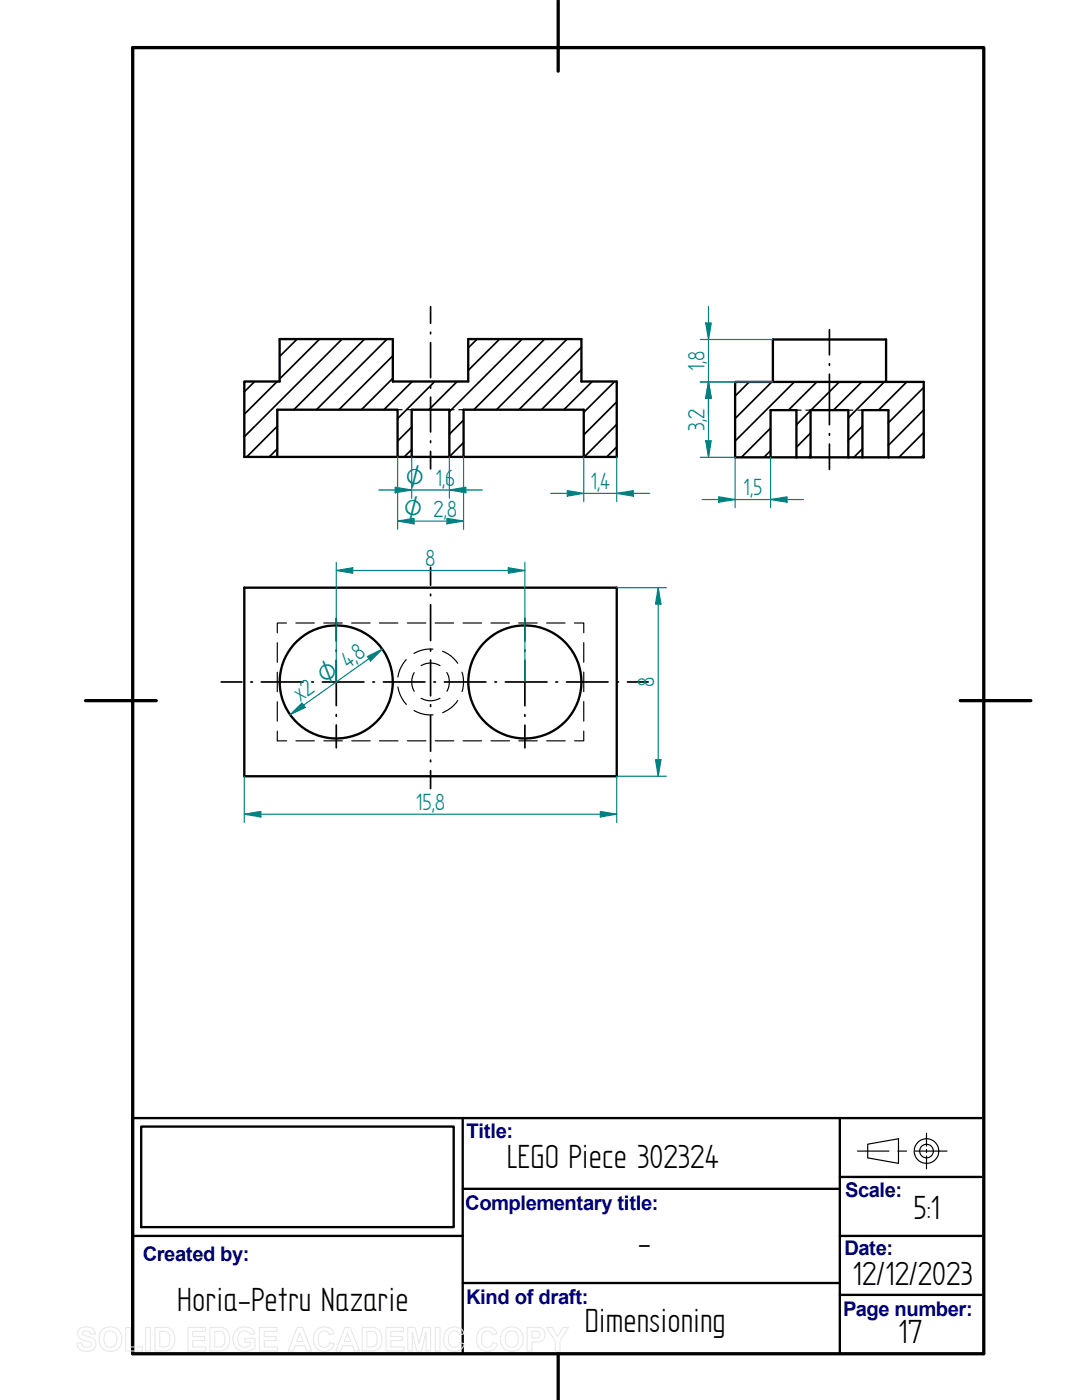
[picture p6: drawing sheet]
<svg xmlns="http://www.w3.org/2000/svg" width="216mm" height="279mm" viewBox="0 0 216 279" stroke-linecap="round" stroke-linejoin="round" font-family="sans-serif">
<path d="M26.5 9.5h169.8v260.7h-169.8zM111.4 .1v14.1M17.1 139.8h14.1M191.6 139.8h14.1M111.4 270.2v9.2" fill="none" stroke="#000" stroke-width=".66"/>
<g fill="none" stroke="#000" stroke-width=".47">
<path d="M55.8 67.7h22.6v8.4h15v-8.4h22.6v8.4h7.1v15.1h-74.4v-15.1h7.1zM146.7 76.2h37.6v15.1h-37.6zM154.2 76.2v-8.4h22.6v8.4M55.3 91.2v-9.4h24v9.4M89.7 91.2v-9.4h-7.6v9.4M92.5 91.2v-9.4h24v9.4M153.8 91.3v-9.4h5.1v9.4M161.7 91.3v-9.4h7.6v9.4M172.1 91.3v-9.4h5.2v9.4M48.7 117.3h74.4v37.6h-74.4zM28.2 224.8h62.3v20.1h-62.3zM92.3 223.1v47.1"/>
<path d="M92.3 237.3h75.3M167.6 223.1v47.1M167.6 234.9h28.2M195.8 223.1h-169.3v47.1M26.5 246.7h65.8M92.3 256.1h75.3M167.6 258.4h28.2M167.6 246.7h28.2"/>
<circle cx="67.1" cy="136.1" r="11.3"/>
<circle cx="104.7" cy="136.1" r="11.3"/>
</g>
<g fill="none" stroke="#000" stroke-width=".23">
<path d="M79.3 81.8h.9M81.2 81.8h.9M89.7 81.8h.9M91.5 81.8h1M158.9 81.9h1M160.8 81.9h.9M169.3 81.9h.9M171.2 81.9h.9M55.3 128.3v3.9M55.3 134.2v3.8M57.2 124.3h-1.9v2M59 124.3h3.7"/>
<path d="M64.6 124.3h3.7M70.2 124.3h3.7M75.7 124.3h3.7M79.4 137.1v.1a6.5 6.5 0 0 0 1.7 3.4M81 131.6a6.8 6.8 0 0 0-1.6 3.5M81.3 124.3h3.7M82.7 134.2a3.7 3.7 0 0 0 0 3.8M84 132.8a3.7 3.7 0 0 1 3.8 0M84 139.4a3.8 3.8 0 0 0 3.8 0M86.4 129.5a6.4 6.4 0 0 0-3.8 .9M86.8 124.3h3.7M88.3 130l.3 .1a6.2 6.2 0 0 1 2.7 2.3"/>
<path d="M89.2 134.2a3.8 3.8 0 0 1 0 3.8M91.3 139.8a6.4 6.4 0 0 1-3 2.4M92.2 134.2a6.2 6.2 0 0 1 0 3.8M92.4 124.3h3.7M98 124.3h3.6M103.5 124.3h3.7M109.1 124.3h3.7M114.6 124.3h1.9v2M116.5 128.2v4M116.5 134.1v3.9M55.3 140v3.9M55.3 145.9v1.9h1.9"/>
<path d="M59.1 147.8h3.6M64.6 147.8h3.7M70.2 147.8h3.7M75.7 147.8h3.7M81.3 147.8h3.7M82.6 141.8l.2 .1a6.6 6.6 0 0 0 3.6 .8M86.8 147.8h3.8M92.4 147.8h3.7M98 147.8h3.7M103.5 147.8h3.7M109.1 147.8h3.7M116.5 145.9v1.9h-1.8"/>
<path d="M116.5 140v3.9M171.1 229.7h6.3M173.1 228.3l6.2-1v4.9l-6.2-1.1zM179.2 229.7h1.7M182.6 229.7h6.4M184.9 226.2v2.5M184.9 229.4v.6M184.9 230.7v2.6"/>
<circle cx="184.9" cy="229.7" r="2.46"/>
<circle cx="184.9" cy="229.7" r="1.37"/>
</g>
<g fill="none" stroke="#000" stroke-width=".34">
<path d="M50.8 76.1l-2.1 2.1M55.3 76.1l-6.6 6.6M59.3 67.7l-3.5 3.4M63.8 67.7l-8 7.9M68.3 67.7l-19.6 19.5M72.7 67.7l-14.1 14.1M77.2 67.7l-14.1 14.1M78.4 71l-10.8 10.8M78.4 75.5l-6.3 6.3M82.3 76.1l-5.7 5.7M85.9 61.2v3.3M85.9 66.3v.3"/>
<path d="M85.9 68.4v7M85.9 77.1v.4M85.9 79.2v7M86.7 76.1l-7.4 7.4M91.2 76.1l-5.6 5.7M95.2 67.7l-1.8 1.7M99.7 67.7l-6.3 6.2M104.2 67.7l-14.5 14.5M108.7 67.7l-14.1 14.1M113.2 67.7l-14.1 14.1M116 69.3l-12.5 12.5M116 73.8l-8 8"/>
<path d="M118.2 76.1l-5.7 5.7M122.7 76.1l-6.2 6.2M149.5 76.2l-2.8 2.8M154 76.2l-7.3 7.3M158.5 76.2l-11.8 11.8M163 76.2l-5.7 5.7M165.5 65.8v5M165.5 72.6v.3M165.5 74.7v10.1M167.5 76.2l-5.7 5.7M172 76.2l-5.7 5.7M176.4 76.2l-7.1 7.2"/>
<path d="M180.9 76.2l-5.6 5.7M184.3 77.3l-7 7.1M55.3 85.1l-6.1 6.1M55.3 89.6l-1.6 1.6M82.1 85.2l-2.8 2.8M82.1 89.7l-1.4 1.5M85.9 88v.3M85.9 90.1v3.5M92.5 83.8l-2.8 2.9M92.5 88.3l-2.8 2.8M123.1 84.7l-6.5 6.5M123.1 89.2l-2 2"/>
<path d="M123.1 80.2l-6.6 6.6M153.8 85.4l-5.9 5.9M153.8 89.9l-1.4 1.4M161.7 81.9l-2.8 2.9M161.7 86.4l-2.8 2.9M161.7 90.9l-.3 .4M165.5 86.5v.4M165.5 88.6v5.1M172.1 85.1l-2.8 2.8M172.1 89.6l-1.7 1.7M184.3 81.8l-7 7.1M184.3 86.3l-4.9 5"/>
<path d="M184.3 90.8l-.4 .5M85.9 113.2v3.6M85.9 118.6v.3M44.1 136.1h4.2M50 136.1h.4M52.1 136.1h8.4M62.2 136.1h.3M64.3 136.1h8.3M67.1 123.4v4.5M67.1 129.7v.3M67.1 131.8v9M74.4 136.1h.3"/>
<path d="M76.5 136.1h8.3M85.9 120.7v7.1M85.9 129.6v.3M85.9 131.7v7.2M86.6 136.1h.3M88.7 136.1h8.3M98.7 136.1h.4M100.8 136.1h8.4M104.7 123.4v4.5M104.7 129.7v.3M104.7 131.8v9M110.9 136.1h.4"/>
<path d="M113 136.1h8.3M123.1 136.1h.3M125.2 136.1h4.1M67.1 142.6v.3M67.1 144.7v4.5M85.9 140.7v.3M85.9 142.7v7.2M85.9 151.7v.3M85.9 153.8v3.6M104.7 142.6v.4M104.7 144.7v4.5"/>
</g>
<path d="M76.3 129.6l-18.4 13M57.9 142.6l2.4-2.3 .6 .9z" fill="none" stroke="#008080" stroke-width=".23"/>
<path d="M57.9 142.6l2.4-2.3 .6 .9z" fill="#008080"/>
<path d="M73.3 131l3-1.4-2.4 2.3z" fill="none" stroke="#008080" stroke-width=".23"/>
<path d="M73.3 131l3-1.4-2.4 2.3z" fill="#008080"/>
<path d="M123.1 117.3h9.9M123.1 154.9h9.9M130.8 151.6h1.1l-.6 3.3z" fill="none" stroke="#008080" stroke-width=".23"/>
<path d="M130.8 151.6h1.1l-.6 3.3z" fill="#008080"/>
<path d="M131.3 117.3l.6 3.3h-1.1z" fill="none" stroke="#008080" stroke-width=".23"/>
<path d="M131.3 117.3l.6 3.3h-1.1z" fill="#008080"/>
<path d="M139.7 76.2h7M141.4 76.2l.5 3.3h-1.1zM139.7 91.3h7M131.3 117.3v37.6" fill="none" stroke="#008080" stroke-width=".23"/>
<path d="M141.4 76.2l.5 3.3h-1.1z" fill="#008080"/>
<path d="M140.8 88h1.1l-.5 3.3z" fill="none" stroke="#008080" stroke-width=".23"/>
<path d="M140.8 88h1.1l-.5 3.3z" fill="#008080"/>
<path d="M139.7 67.8h14.5M139.7 76.2h14.5M140.8 64.5h1.1l-.5 3.3zM141.4 76.2v15.1" fill="none" stroke="#008080" stroke-width=".23"/>
<path d="M140.8 64.5h1.1l-.5 3.3z" fill="#008080"/>
<path d="M141.4 76.2l.5 3.3h-1.1z" fill="none" stroke="#008080" stroke-width=".23"/>
<path d="M141.4 76.2l.5 3.3h-1.1z" fill="#008080"/>
<path d="M141.4 61.2v21.6M146.7 91.3v10M153.8 91.3v10M153.8 99.7l3.2-.6v1.1z" fill="none" stroke="#008080" stroke-width=".23"/>
<path d="M153.8 99.7l3.2-.6v1.1z" fill="#008080"/>
<path d="M143.4 99.1l3.3 .6-3.3 .5z" fill="none" stroke="#008080" stroke-width=".23"/>
<path d="M143.4 99.1l3.3 .6-3.3 .5z" fill="#008080"/>
<path d="M78.8 97.2l3.3 .6-3.3 .5zM82.1 91.2v8.2M89.7 91.2v8.2M140.1 99.7h20.2" fill="none" stroke="#008080" stroke-width=".23"/>
<path d="M78.8 97.2l3.3 .6-3.3 .5z" fill="#008080"/>
<path d="M89.7 97.8l3.3-.6v1.1z" fill="none" stroke="#008080" stroke-width=".23"/>
<path d="M89.7 97.8l3.3-.6v1.1z" fill="#008080"/>
<path d="M75.6 97.8h20.7M48.7 154.9v9.2M123.1 154.9v9.2M48.7 162.5l3.3-.6v1.1z" fill="none" stroke="#008080" stroke-width=".23"/>
<path d="M48.7 162.5l3.3-.6v1.1z" fill="#008080"/>
<path d="M119.8 161.9l3.3 .6-3.3 .5z" fill="none" stroke="#008080" stroke-width=".23"/>
<path d="M119.8 161.9l3.3 .6-3.3 .5z" fill="#008080"/>
<path d="M113.2 97.9l3.3 .6-3.3 .5zM116.5 91.2v8.9M123.1 91.2v8.9M48.7 162.5h74.4" fill="none" stroke="#008080" stroke-width=".23"/>
<path d="M113.2 97.9l3.3 .6-3.3 .5z" fill="#008080"/>
<path d="M123.1 98.5l3.3-.6v1.1z" fill="none" stroke="#008080" stroke-width=".23"/>
<path d="M123.1 98.5l3.3-.6v1.1z" fill="#008080"/>
<path d="M109.9 98.5h19.7M67.1 112.2v23.9M101.4 113.3l3.3 .6-3.3 .5zM104.7 112.2v23.9" fill="none" stroke="#008080" stroke-width=".23"/>
<path d="M101.4 113.3l3.3 .6-3.3 .5z" fill="#008080"/>
<path d="M67.1 113.9l3.3-.6v1.1z" fill="none" stroke="#008080" stroke-width=".23"/>
<path d="M67.1 113.9l3.3-.6v1.1z" fill="#008080"/>
<path d="M79.3 91.2v14.4M92.5 91.2v14.4M67.1 113.9h37.6M79.3 104l3.3-.6v1.1z" fill="none" stroke="#008080" stroke-width=".23"/>
<path d="M79.3 104l3.3-.6v1.1z" fill="#008080"/>
<path d="M89.2 103.4l3.3 .6-3.3 .5z" fill="none" stroke="#008080" stroke-width=".23"/>
<path d="M89.2 103.4l3.3 .6-3.3 .5z" fill="#008080"/>
<path d="M79.3 104h13.2" fill="none" stroke="#008080" stroke-width=".23"/>
<g fill="none" stroke="#e6e6e6" stroke-width=".2">
<path d="M15.8 265.3a2.19 2.19 0 0 1 3.1 .4l.1 .6h-.9a.91 .91 0 0 0-.8-.7 .91 .91 0 0 0-.9 .5 1.27 1.27 0 0 0 1.3 .7 1.5 1.5 0 0 1 1.4 1.7 1.5 1.5 0 0 1-1.8 1.2 1.72 1.72 0 0 1-2-1.6l.9-.1a1.02 1.02 0 0 0 .9 .9 1.02 1.02 0 0 0 1.1-.7l-.1-.2-.3-.2a2.43 2.43 0 0 1-2.3-1.4l.1-.7zM20.4 265.4a2.37 2.37 0 0 1 3-.2 2.37 2.37 0 0 1 .8 2.9 2.31 2.31 0 0 1-2.9 1.5 2.31 2.31 0 0 1-1.5-3l.2-.5zM21.1 266a1.32 1.32 0 0 1 1.6-.2 1.32 1.32 0 0 1 .6 1.4 1.33 1.33 0 0 1-1.3 1.7 1.33 1.33 0 0 1-1.3-1.6l.1-.8zM25.1 264.9h.9v3.9h2.4v.8h-3.3zM29.1 264.9h.9v4.7h-.9zM29.1 269.6h.1M30.9 264.9h1.8a2.11 2.11 0 0 1 2.2 2.7 1.95 1.95 0 0 1-2.2 2h-1.8zM31.9 265.7a1.67 1.67 0 0 1 1.8 .5 2.32 2.32 0 0 1-.3 2.5l-1.5 .1zM37.5 264.9h3.5v.8h-2.5v1h2.3v.8h-2.3v1.3h2.6v.8h-3.6zM41.9 264.9h1.7a2.11 2.11 0 0 1 2.2 2.7 1.95 1.95 0 0 1-2.1 2h-1.8zM42.8 265.7a1.67 1.67 0 0 1 1.9 .5 2.32 2.32 0 0 1-.4 2.5l-1.5 .1zM47.2 265.4a2.4 2.4 0 0 1 3.5 .5l.1 .3-.9 .2a1.29 1.29 0 0 0-1.6-.7 1.29 1.29 0 0 0-.8 1.5 1.46 1.46 0 0 0 .7 1.6 1.46 1.46 0 0 0 1.7-.3v-.6h-1.1v-.8h2.1v1.9a2.55 2.55 0 0 1-3 .5 2.55 2.55 0 0 1-1.4-2.6l.1-.7z"/>
<path d="M51.8 264.9h3.5v.8h-2.6v1h2.4v.8h-2.4v1.3h2.7v.8h-3.6zM59.3 264.9h1l1.9 4.7h-1l-.4-1.1h-1.9l-.4 1.1h-1zM59.8 266l.7 1.7h-1.3zM63.1 265.5a2.11 2.11 0 0 1 3.6 .7l-1 .2a1.11 1.11 0 0 0-1.3-.8 1.11 1.11 0 0 0-.9 1.2 1.51 1.51 0 0 0 1.2 2.1l.7-.3 .4-.7 .9 .3a2.13 2.13 0 0 1-2.5 1.5 2.13 2.13 0 0 1-1.7-2.4l.3-1.2zM68.8 264.9h1.1l1.8 4.7h-1l-.4-1.1h-1.9l-.4 1.1h-1zM69.3 266l.7 1.7h-1.3zM72.3 264.9h1.7a2.11 2.11 0 0 1 2.2 2.7 1.95 1.95 0 0 1-2.2 2h-1.7zM73.2 265.7a1.67 1.67 0 0 1 1.9 .5 2.32 2.32 0 0 1-.4 2.5l-1.5 .1zM77 264.9h3.5v.8h-2.5v1h2.3v.8h-2.3v1.3h2.6v.8h-3.6zM81.4 264.9h1.4l.8 3.2 .9-3.2h1.4v4.7h-.9v-3.7l-.9 3.7h-.9l-.9-3.7v3.7h-.9zM86.8 264.9h1v4.7h-1zM86.8 269.6h.1"/>
<path d="M89.1 265.5a2.11 2.11 0 0 1 3.5 .7l-.9 .2a1.11 1.11 0 0 0-1.3-.8 1.11 1.11 0 0 0-.9 1.2 1.51 1.51 0 0 0 1.2 2.1l.6-.3 .5-.7 .9 .3a2.13 2.13 0 0 1-2.5 1.5 2.13 2.13 0 0 1-1.7-2.4l.2-1.2zM95.7 265.5a2.11 2.11 0 0 1 3.5 .7l-.9 .2a1.11 1.11 0 0 0-1.3-.8 1.11 1.11 0 0 0-.9 1.2 1.51 1.51 0 0 0 1.2 2.1l.6-.3 .4-.7 1 .3a2.13 2.13 0 0 1-2.5 1.5 2.13 2.13 0 0 1-1.7-2.4l.2-1.2zM100.5 265.4a2.37 2.37 0 0 1 3-.2 2.37 2.37 0 0 1 .8 2.9 2.31 2.31 0 0 1-2.9 1.5 2.31 2.31 0 0 1-1.5-3l.2-.5zM101.2 266a1.32 1.32 0 0 1 1.6-.2 1.32 1.32 0 0 1 .6 1.4 1.33 1.33 0 0 1-1.3 1.7 1.33 1.33 0 0 1-1.3-1.6l.1-.8zM105.2 264.9h1.5a1.56 1.56 0 0 1 2.1 1.7 1.59 1.59 0 0 1-2.1 1.2h-.6v1.8h-.9zM106.1 265.7a1.46 1.46 0 0 1 1.6 .4 .78 .78 0 0 1-.2 .8 .78 .78 0 0 1-.9 .1h-.5zM109.1 264.9h1.1l1.1 1.9 1-1.9h1.2l-1.8 2.7v2h-.9v-2z"/>
</g>
<g font-size="7.6">
<text x="101.1" y="233.2">LEGO Piece 302324</text>
<text x="182.2" y="243.3">5:1</text>
<text x="127.3" y="250.2">-</text>
<text x="170.1" y="256.4">12/12/2023</text>
<text x="35.3" y="261.7">Horia-Petru Nazarie</text>
<text x="116.7" y="265.7">Dimensioning</text>
<text x="179.2" y="268.1">17</text>
</g>
<g font-size="5.3" fill="#008080">
<text x="140.5" y="74" transform="rotate(-90 140.5 74)">1,8</text>
<text x="140.5" y="85.9" transform="rotate(-90 140.5 85.9)">3,2</text>
<text x="117.8" y="97.6">1,4</text>
<text x="148.3" y="98.9">1,5</text>
<text x="84.9" y="113.1">8</text>
<text x="71.5" y="132" transform="rotate(-35 71.5 132)">8</text>
<text x="130.5" y="137.1" transform="rotate(-90 130.5 137.1)">8</text>
<text x="60" y="140.1" transform="rotate(-35 60 140.1)">x2 O 4,</text>
<text x="83" y="161.7">15,8</text>
</g>
<g font-size="5.1" fill="#008080">
<text x="80.9" y="97">O 1,6</text>
<text x="80.6" y="103.2">O 2,8</text>
</g>
<g font-size="4" fill="#000080">
<text x="93.1" y="227.2">Title:</text>
<text x="168.7" y="238.9">Scale:</text>
<text x="92.8" y="241.4">Complementary title:</text>
<text x="28.5" y="251.8">Created by:</text>
<text x="168.5" y="250.4">Date:</text>
<text x="93" y="260.2">Kind of draft:</text>
<text x="168.2" y="262.7">Page number:</text>
</g>
</svg>
